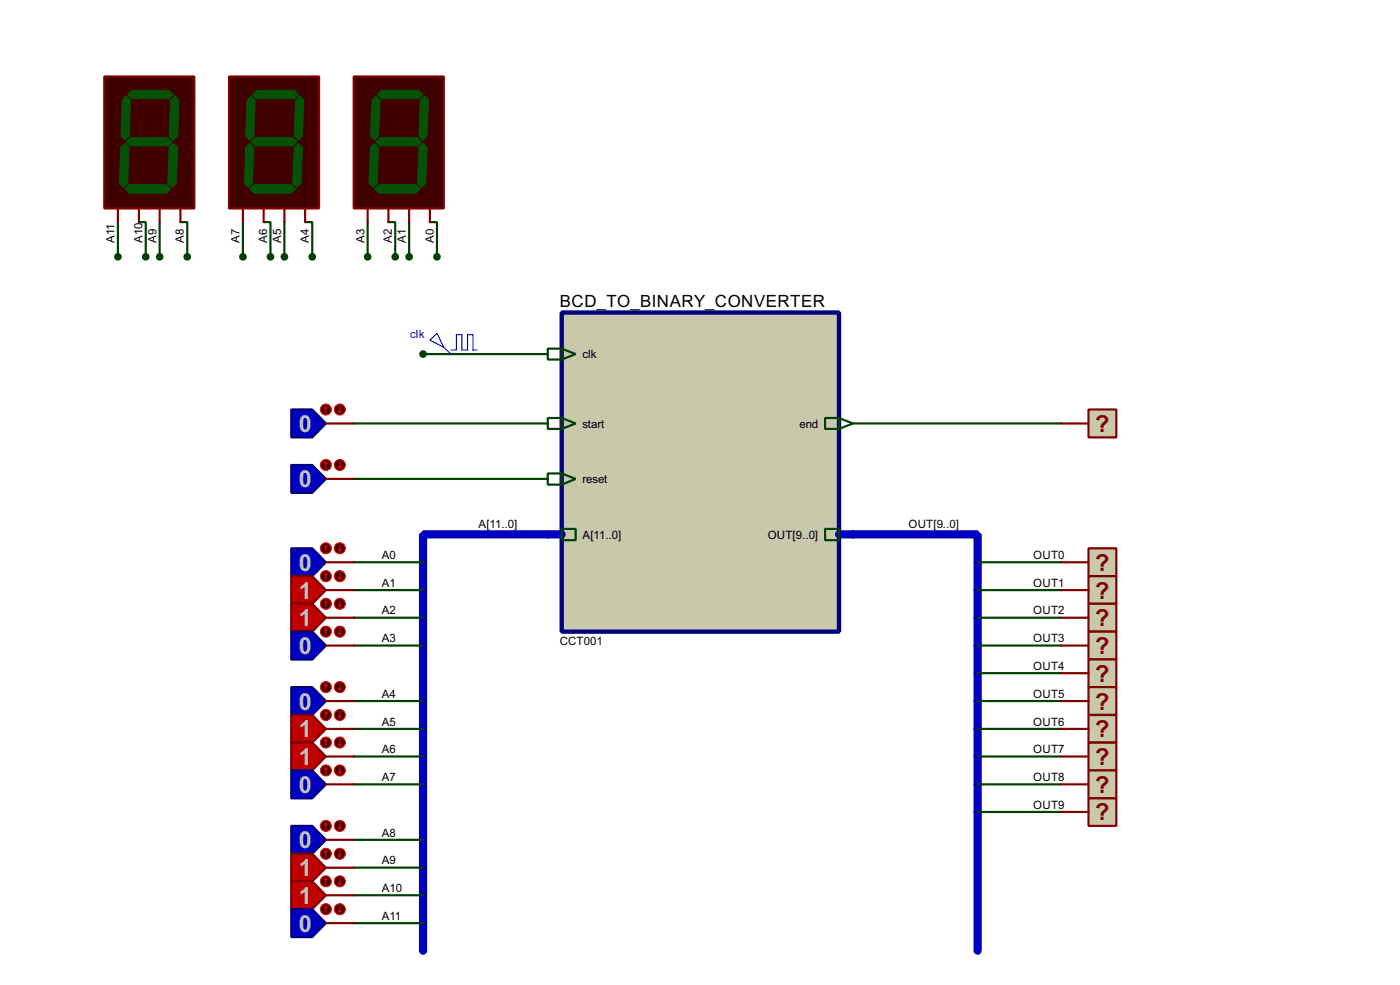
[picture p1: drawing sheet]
<svg xmlns="http://www.w3.org/2000/svg" width="256mm" height="180mm" viewBox="0 0 256 180" stroke-linecap="round" stroke-linejoin="round" font-family="sans-serif">
<path d="M100.4 97.8h-22.9v76.2M156.3 97.8h22.8v76.2" fill="none" stroke="#0000c0" stroke-width="1.5"/>
<g fill="none" stroke="#004000" stroke-width=".4">
<path d="M21.6 40.7v6.3M25.5 40.7h1.2v6.3M29.3 40.7v6.3M33.1 40.7h1.2v6.3M44.5 40.7v6.3M48.3 40.7h1.3v6.3M52.1 40.7v6.3M55.9 40.7h1.3v6.3M67.4 40.7v6.3M71.2 40.7h1.2v6.3M75 40.7v6.3M78.8 40.7h1.3v6.3"/>
<path d="M64.8 77.5h35.6M77.5 64.8h22.9M156.3 77.5h38.1M64.8 87.7h35.6M64.8 102.9h12.7M64.8 108h12.7M64.8 113.1h12.7M64.8 118.2h12.7M179.1 102.9h15.3M179.1 108h15.3M179.1 113.1h15.3M179.1 118.2h15.3"/>
<path d="M64.8 128.3h12.7M64.8 133.4h12.7M64.8 138.5h12.7M179.1 128.3h15.3M179.1 133.4h15.3M179.1 138.5h15.3M179.1 123.2h15.3M64.8 143.6h12.7M64.8 153.7h12.7M64.8 158.8h12.7M179.1 143.6h15.3M179.1 148.6h15.3"/>
<path d="M64.8 163.9h12.7M64.8 169h12.7"/>
</g>
<path d="M102.9 57.2h50.8v58.4h-50.8z" fill="#c8c8aa" stroke="#000080" stroke-width=".8"/>
<path d="M100.4 97.8h2.5M153.7 97.8h2.6" fill="none" stroke="#0000c0" stroke-width="1.5"/>
<path d="M100.4 76.5h2.5l2.6 1-2.6 1h-2.5zM102.9 76.5v2M151.2 76.5h2.5l2.6 1-2.6 1h-2.5zM153.7 76.5v2M102.9 96.8h2.6v2.1h-2.6zM151.2 96.8h2.5v2.1h-2.5z" fill="none" stroke="#004000" stroke-width=".4"/>
<path d="M53.4 75h3.8l2.5 2.5-2.5 2.6h-3.8z" fill-rule="evenodd" fill="#0000c0" stroke="#000080" stroke-width=".4"/>
<path d="M59.7 77.5h5.1" fill="none" stroke="#800000" stroke-width=".4"/>
<circle cx="59.7" cy="75" r="1" fill="#400000" stroke="#f00" stroke-width=".2"/>
<path d="M59.7 74.5l-.2 .2M59.7 74.5l.3 .2M59.7 74.5v1" fill="none" stroke="#f00" stroke-width=".2"/>
<circle cx="62.2" cy="75" r="1" fill="#400000" stroke="#f00" stroke-width=".2"/>
<path d="M62 75.2l.3 .3M62.3 74.5v1M62.5 75.2l-.2 .3" fill="none" stroke="#f00" stroke-width=".2"/>
<path d="M53.4 100.4h3.8l2.5 2.5-2.5 2.6h-3.8z" fill-rule="evenodd" fill="#0000c0" stroke="#000080" stroke-width=".4"/>
<path d="M59.7 102.9h5.1" fill="none" stroke="#800000" stroke-width=".4"/>
<circle cx="59.7" cy="100.4" r="1" fill="#400000" stroke="#f00" stroke-width=".2"/>
<path d="M59.7 99.9l-.2 .2M59.7 99.9l.3 .2M59.7 99.9v1" fill="none" stroke="#f00" stroke-width=".2"/>
<circle cx="62.2" cy="100.4" r="1" fill="#400000" stroke="#f00" stroke-width=".2"/>
<path d="M62.3 99.9v1M62 100.6l.3 .3M62.5 100.6l-.2 .3" fill="none" stroke="#f00" stroke-width=".2"/>
<path d="M53.4 105.5h3.8l2.5 2.5-2.5 2.5h-3.8z" fill-rule="evenodd" fill="#c00000" stroke="#800000" stroke-width=".4"/>
<path d="M59.7 108h5.1" fill="none" stroke="#800000" stroke-width=".4"/>
<circle cx="59.7" cy="105.5" r="1" fill="#400000" stroke="#f00" stroke-width=".2"/>
<path d="M59.7 105l-.2 .2M59.7 105l.3 .2M59.7 105v1" fill="none" stroke="#f00" stroke-width=".2"/>
<circle cx="62.2" cy="105.5" r="1" fill="#400000" stroke="#f00" stroke-width=".2"/>
<path d="M62 105.7l.3 .3M62.3 105v1M62.5 105.7l-.2 .3" fill="none" stroke="#f00" stroke-width=".2"/>
<path d="M53.4 110.5h3.8l2.5 2.6-2.5 2.5h-3.8z" fill-rule="evenodd" fill="#c00000" stroke="#800000" stroke-width=".4"/>
<path d="M59.7 113.1h5.1" fill="none" stroke="#800000" stroke-width=".4"/>
<circle cx="59.7" cy="110.5" r="1" fill="#400000" stroke="#f00" stroke-width=".2"/>
<path d="M59.7 110l-.2 .3M59.7 110l.3 .3M59.7 110v1.1" fill="none" stroke="#f00" stroke-width=".2"/>
<circle cx="62.2" cy="110.5" r="1" fill="#400000" stroke="#f00" stroke-width=".2"/>
<path d="M62 110.8l.3 .3M62.3 110v1.1M62.5 110.8l-.2 .3" fill="none" stroke="#f00" stroke-width=".2"/>
<path d="M53.4 115.6h3.8l2.5 2.6-2.5 2.5h-3.8z" fill-rule="evenodd" fill="#0000c0" stroke="#000080" stroke-width=".4"/>
<path d="M59.7 118.2h5.1" fill="none" stroke="#800000" stroke-width=".4"/>
<circle cx="59.7" cy="115.6" r="1" fill="#400000" stroke="#f00" stroke-width=".2"/>
<path d="M59.7 115.1l-.2 .3M59.7 115.1l.3 .3M59.7 115.1v1" fill="none" stroke="#f00" stroke-width=".2"/>
<circle cx="62.2" cy="115.6" r="1" fill="#400000" stroke="#f00" stroke-width=".2"/>
<path d="M62 115.9l.3 .2M62.3 115.1v1M62.5 115.9l-.2 .2" fill="none" stroke="#f00" stroke-width=".2"/>
<path d="M53.4 125.8h3.8l2.5 2.5-2.5 2.6h-3.8z" fill-rule="evenodd" fill="#0000c0" stroke="#000080" stroke-width=".4"/>
<path d="M59.7 128.3h5.1" fill="none" stroke="#800000" stroke-width=".4"/>
<circle cx="59.7" cy="125.8" r="1" fill="#400000" stroke="#f00" stroke-width=".2"/>
<path d="M59.7 125.3l-.2 .2M59.7 125.3l.3 .2M59.7 125.3v1" fill="none" stroke="#f00" stroke-width=".2"/>
<circle cx="62.2" cy="125.8" r="1" fill="#400000" stroke="#f00" stroke-width=".2"/>
<path d="M62 126l.3 .3M62.3 125.3v1M62.5 126l-.2 .3" fill="none" stroke="#f00" stroke-width=".2"/>
<path d="M53.4 130.9h3.8l2.5 2.5-2.5 2.5h-3.8z" fill-rule="evenodd" fill="#c00000" stroke="#800000" stroke-width=".4"/>
<path d="M59.7 133.4h5.1" fill="none" stroke="#800000" stroke-width=".4"/>
<circle cx="59.7" cy="130.9" r="1" fill="#400000" stroke="#f00" stroke-width=".2"/>
<path d="M59.7 130.4l-.2 .2M59.7 130.4l.3 .2M59.7 130.4v1" fill="none" stroke="#f00" stroke-width=".2"/>
<circle cx="62.2" cy="130.9" r="1" fill="#400000" stroke="#f00" stroke-width=".2"/>
<path d="M62 131.1l.3 .3M62.3 130.4v1M62.5 131.1l-.2 .3" fill="none" stroke="#f00" stroke-width=".2"/>
<path d="M53.4 135.9h3.8l2.5 2.6-2.5 2.5h-3.8z" fill-rule="evenodd" fill="#c00000" stroke="#800000" stroke-width=".4"/>
<path d="M59.7 138.5h5.1" fill="none" stroke="#800000" stroke-width=".4"/>
<circle cx="59.7" cy="135.9" r="1" fill="#400000" stroke="#f00" stroke-width=".2"/>
<path d="M59.7 135.4l-.2 .3M59.7 135.4l.3 .3M59.7 135.4v1.1" fill="none" stroke="#f00" stroke-width=".2"/>
<circle cx="62.2" cy="135.9" r="1" fill="#400000" stroke="#f00" stroke-width=".2"/>
<path d="M62 136.2l.3 .3M62.3 135.4v1.1M62.5 136.2l-.2 .3" fill="none" stroke="#f00" stroke-width=".2"/>
<path d="M53.4 141h3.8l2.5 2.6-2.5 2.5h-3.8z" fill-rule="evenodd" fill="#0000c0" stroke="#000080" stroke-width=".4"/>
<path d="M59.7 143.6h5.1" fill="none" stroke="#800000" stroke-width=".4"/>
<circle cx="59.7" cy="141" r="1" fill="#400000" stroke="#f00" stroke-width=".2"/>
<path d="M59.7 140.5l-.2 .3M59.7 140.5l.3 .3M59.7 140.5v1" fill="none" stroke="#f00" stroke-width=".2"/>
<circle cx="62.2" cy="141" r="1" fill="#400000" stroke="#f00" stroke-width=".2"/>
<path d="M62 141.3l.3 .2M62.3 140.5v1M62.5 141.3l-.2 .2" fill="none" stroke="#f00" stroke-width=".2"/>
<path d="M53.4 151.2h3.8l2.5 2.5-2.5 2.6h-3.8z" fill-rule="evenodd" fill="#0000c0" stroke="#000080" stroke-width=".4"/>
<path d="M59.7 153.7h5.1" fill="none" stroke="#800000" stroke-width=".4"/>
<circle cx="59.7" cy="151.2" r="1" fill="#400000" stroke="#f00" stroke-width=".2"/>
<path d="M59.7 150.7l-.2 .2M59.7 150.7l.3 .2M59.7 150.7v1" fill="none" stroke="#f00" stroke-width=".2"/>
<circle cx="62.2" cy="151.2" r="1" fill="#400000" stroke="#f00" stroke-width=".2"/>
<path d="M62 151.4l.3 .3M62.3 150.7v1M62.5 151.4l-.2 .3" fill="none" stroke="#f00" stroke-width=".2"/>
<path d="M53.4 156.3h3.8l2.5 2.5-2.5 2.5h-3.8z" fill-rule="evenodd" fill="#c00000" stroke="#800000" stroke-width=".4"/>
<path d="M59.7 158.8h5.1" fill="none" stroke="#800000" stroke-width=".4"/>
<circle cx="59.7" cy="156.3" r="1" fill="#400000" stroke="#f00" stroke-width=".2"/>
<path d="M59.7 155.8l-.2 .2M59.7 155.8l.3 .2M59.7 155.8v1" fill="none" stroke="#f00" stroke-width=".2"/>
<circle cx="62.2" cy="156.3" r="1" fill="#400000" stroke="#f00" stroke-width=".2"/>
<path d="M62 156.5l.3 .3M62.3 155.8v1M62.5 156.5l-.2 .3" fill="none" stroke="#f00" stroke-width=".2"/>
<path d="M53.4 161.3h3.8l2.5 2.6-2.5 2.5h-3.8z" fill-rule="evenodd" fill="#c00000" stroke="#800000" stroke-width=".4"/>
<path d="M59.7 163.9h5.1" fill="none" stroke="#800000" stroke-width=".4"/>
<circle cx="59.7" cy="161.3" r="1" fill="#400000" stroke="#f00" stroke-width=".2"/>
<path d="M59.7 160.8l-.2 .3M59.7 160.8l.3 .3M59.7 160.8v1.1" fill="none" stroke="#f00" stroke-width=".2"/>
<circle cx="62.2" cy="161.3" r="1" fill="#400000" stroke="#f00" stroke-width=".2"/>
<path d="M62 161.6l.3 .3M62.3 160.8v1.1M62.5 161.6l-.2 .3" fill="none" stroke="#f00" stroke-width=".2"/>
<path d="M53.4 166.4h3.8l2.5 2.6-2.5 2.5h-3.8z" fill-rule="evenodd" fill="#0000c0" stroke="#000080" stroke-width=".4"/>
<path d="M59.7 169h5.1" fill="none" stroke="#800000" stroke-width=".4"/>
<circle cx="59.7" cy="166.4" r="1" fill="#400000" stroke="#f00" stroke-width=".2"/>
<path d="M59.7 165.9l-.2 .3M59.7 165.9l.3 .3M59.7 165.9v1" fill="none" stroke="#f00" stroke-width=".2"/>
<circle cx="62.2" cy="166.4" r="1" fill="#400000" stroke="#f00" stroke-width=".2"/>
<path d="M62 166.7l.3 .2M62.3 165.9v1M62.5 166.7l-.2 .2" fill="none" stroke="#f00" stroke-width=".2"/>
<path d="M199.4 75h5.1v5.1h-5.1z" fill-rule="evenodd" fill="#c8c8aa" stroke="#800000" stroke-width=".4"/>
<path d="M194.4 77.5h5" fill="none" stroke="#800000" stroke-width=".4"/>
<path d="M199.4 100.4h5.1v5.1h-5.1z" fill-rule="evenodd" fill="#c8c8aa" stroke="#800000" stroke-width=".4"/>
<path d="M194.4 102.9h5" fill="none" stroke="#800000" stroke-width=".4"/>
<path d="M199.4 105.5h5.1v5h-5.1z" fill-rule="evenodd" fill="#c8c8aa" stroke="#800000" stroke-width=".4"/>
<path d="M194.4 108h5" fill="none" stroke="#800000" stroke-width=".4"/>
<path d="M199.4 110.5h5.1v5.1h-5.1z" fill-rule="evenodd" fill="#c8c8aa" stroke="#800000" stroke-width=".4"/>
<path d="M194.4 113.1h5" fill="none" stroke="#800000" stroke-width=".4"/>
<path d="M199.4 115.6h5.1v5.1h-5.1z" fill-rule="evenodd" fill="#c8c8aa" stroke="#800000" stroke-width=".4"/>
<path d="M194.4 118.2h5" fill="none" stroke="#800000" stroke-width=".4"/>
<path d="M199.4 120.7h5.1v5.1h-5.1z" fill-rule="evenodd" fill="#c8c8aa" stroke="#800000" stroke-width=".4"/>
<path d="M194.4 123.2h5" fill="none" stroke="#800000" stroke-width=".4"/>
<path d="M199.4 125.8h5.1v5.1h-5.1z" fill-rule="evenodd" fill="#c8c8aa" stroke="#800000" stroke-width=".4"/>
<path d="M194.4 128.3h5" fill="none" stroke="#800000" stroke-width=".4"/>
<path d="M199.4 130.9h5.1v5h-5.1z" fill-rule="evenodd" fill="#c8c8aa" stroke="#800000" stroke-width=".4"/>
<path d="M194.4 133.4h5" fill="none" stroke="#800000" stroke-width=".4"/>
<path d="M199.4 135.9h5.1v5.1h-5.1z" fill-rule="evenodd" fill="#c8c8aa" stroke="#800000" stroke-width=".4"/>
<path d="M194.4 138.5h5" fill="none" stroke="#800000" stroke-width=".4"/>
<path d="M199.4 141h5.1v5.1h-5.1z" fill-rule="evenodd" fill="#c8c8aa" stroke="#800000" stroke-width=".4"/>
<path d="M194.4 143.6h5" fill="none" stroke="#800000" stroke-width=".4"/>
<path d="M199.4 146.1h5.1v5.1h-5.1z" fill-rule="evenodd" fill="#c8c8aa" stroke="#800000" stroke-width=".4"/>
<path d="M194.4 148.6h5" fill="none" stroke="#800000" stroke-width=".4"/>
<path d="M100.4 63.8h2.5l2.6 1-2.6 1h-2.5zM102.9 63.8v2" fill="none" stroke="#004000" stroke-width=".4"/>
<circle cx="77.5" cy="64.8" r=".5" fill="#004000" stroke="#004000" stroke-width=".4"/>
<path d="M53.4 85.1h3.8l2.5 2.6-2.5 2.5h-3.8z" fill-rule="evenodd" fill="#0000c0" stroke="#000080" stroke-width=".4"/>
<path d="M59.7 87.7h5.1" fill="none" stroke="#800000" stroke-width=".4"/>
<circle cx="59.7" cy="85.1" r="1" fill="#400000" stroke="#f00" stroke-width=".2"/>
<path d="M59.7 84.6l-.2 .3M59.7 84.6l.3 .3M59.7 84.6v1.1" fill="none" stroke="#f00" stroke-width=".2"/>
<circle cx="62.2" cy="85.1" r="1" fill="#400000" stroke="#f00" stroke-width=".2"/>
<path d="M62 85.4l.3 .3M62.3 84.6v1.1M62.5 85.4l-.2 .3" fill="none" stroke="#f00" stroke-width=".2"/>
<path d="M100.4 86.7h2.5l2.6 1-2.6 1h-2.5zM102.9 86.7v2" fill="none" stroke="#004000" stroke-width=".4"/>
<path d="M78.8 62.3l1.3-1.3 1.2 2.6zM81.3 63.6l1.3 1.2M82.6 64.1h1v-2.8h1v2.8h1.1v-2.8h1v2.8h.7" fill="none" stroke="#0000c0" stroke-width=".2"/>
<path d="M19.1 14h16.5v24.2h-16.5z" fill="#400000" stroke="#800000" stroke-width=".4"/>
<g fill="#035205" stroke="#035205" stroke-width=".18">
<path d="M23.4 17.3l.8-.7h6.8l.8 .7-.8 .8h-6.8z" fill-rule="evenodd"/>
<path d="M31.3 18.3l.8-.7 .7 .7-.2 6.6-.8 .8-.8-.8z" fill-rule="evenodd"/>
<path d="M23.2 26l.7-.8h6.9l.8 .8-.8 .7h-6.9z" fill-rule="evenodd"/>
<path d="M22.4 18.3l.8-.7 .7 .7-.2 6.6-.8 .8-.7-.8z" fill-rule="evenodd"/>
<path d="M31 27l.8-.8 .8 .8-.3 6.6-.7 .7-.8-.7z" fill-rule="evenodd"/>
<path d="M22.9 34.6l.8-.8h6.8l.8 .8-.8 .8h-6.8z" fill-rule="evenodd"/>
<path d="M22.9 26.2l.8 .8-.3 6.6-.7 .7-.8-.7 .3-6.6z" fill-rule="evenodd"/>
</g>
<path d="M21.6 38.2v2.5M25.5 38.2v2.5M29.3 38.2v2.5M33.1 38.2v2.5" fill="none" stroke="#800000" stroke-width=".4"/>
<path d="M42 14h16.5v24.2h-16.5z" fill="#400000" stroke="#800000" stroke-width=".4"/>
<g fill="#035205" stroke="#035205" stroke-width=".18">
<path d="M46.3 17.3l.7-.7h6.9l.8 .7-.8 .8h-6.9z" fill-rule="evenodd"/>
<path d="M54.2 18.3l.7-.7 .8 .7-.3 6.6-.7 .8-.8-.8z" fill-rule="evenodd"/>
<path d="M46 26l.8-.8h6.8l.8 .8-.8 .7h-6.8z" fill-rule="evenodd"/>
<path d="M45.3 18.3l.7-.7 .8 .7-.3 6.6-.7 .8-.8-.8z" fill-rule="evenodd"/>
<path d="M53.9 27l.8-.8 .7 .8-.2 6.6-.8 .7-.8-.7z" fill-rule="evenodd"/>
<path d="M45.8 34.6l.7-.8h6.9l.8 .8-.8 .8h-6.9z" fill-rule="evenodd"/>
<path d="M45 27l.8-.8 .7 .8-.2 6.6-.8 .7-.7-.7z" fill-rule="evenodd"/>
</g>
<path d="M44.5 38.2v2.5M48.3 38.2v2.5M52.1 38.2v2.5M55.9 38.2v2.5" fill="none" stroke="#800000" stroke-width=".4"/>
<path d="M64.8 14h16.5v24.2h-16.5z" fill="#400000" stroke="#800000" stroke-width=".4"/>
<g fill="#035205" stroke="#035205" stroke-width=".18">
<path d="M69.1 17.3l.8-.7h6.9l.7 .7-.7 .8h-6.9z" fill-rule="evenodd"/>
<path d="M77 18.3l.8-.7 .7 .7-.2 6.6-.8 .8-.7-.8z" fill-rule="evenodd"/>
<path d="M68.9 26l.8-.8h6.8l.8 .8-.8 .7h-6.8z" fill-rule="evenodd"/>
<path d="M68.1 18.3l.8-.7 .8 .7-.3 6.6-.8 .8-.7-.8z" fill-rule="evenodd"/>
<path d="M76.8 27l.7-.8 .8 .8-.3 6.6-.7 .7-.8-.7z" fill-rule="evenodd"/>
<path d="M69.4 33.8h6.9l.7 .8-.7 .8h-6.9l-.8-.8z" fill-rule="evenodd"/>
<path d="M68.6 26.2l.8 .8-.3 6.6-.7 .7-.8-.7 .3-6.6z" fill-rule="evenodd"/>
</g>
<path d="M67.4 38.2v2.5M71.2 38.2v2.5M75 38.2v2.5M78.8 38.2v2.5" fill="none" stroke="#800000" stroke-width=".4"/>
<g fill="#004000" stroke="#004000" stroke-width=".4">
<circle cx="80" cy="47" r=".5"/>
<circle cx="74.9" cy="47" r=".5"/>
<circle cx="72.4" cy="47" r=".5"/>
<circle cx="67.3" cy="47" r=".5"/>
<circle cx="57.2" cy="47" r=".5"/>
<circle cx="52.1" cy="47" r=".5"/>
<circle cx="49.5" cy="47" r=".5"/>
<circle cx="44.5" cy="47" r=".5"/>
<circle cx="34.3" cy="47" r=".5"/>
<circle cx="21.6" cy="47" r=".5"/>
<circle cx="26.7" cy="47" r=".5"/>
<circle cx="29.2" cy="47" r=".5"/>
</g>
<g font-size="4.8" fill="#c0c0c0">
<text x="54.8" y="79">0</text>
<text x="54.8" y="89.2">0</text>
<text x="54.8" y="104.5">0</text>
<text x="54.8" y="109.6">1</text>
<text x="54.8" y="114.6">1</text>
<text x="54.8" y="119.7">0</text>
<text x="54.8" y="129.9">0</text>
<text x="54.8" y="135">1</text>
<text x="54.8" y="140">1</text>
<text x="54.8" y="145.1">0</text>
<text x="54.8" y="155.3">0</text>
<text x="54.8" y="160.4">1</text>
<text x="54.8" y="165.4">1</text>
<text x="54.8" y="170.5">0</text>
</g>
<g font-size="4.8" fill="#800000">
<text x="200.7" y="79">?</text>
<text x="200.7" y="104.5">?</text>
<text x="200.7" y="109.6">?</text>
<text x="200.7" y="114.6">?</text>
<text x="200.7" y="119.7">?</text>
<text x="200.7" y="124.8">?</text>
<text x="200.7" y="129.9">?</text>
<text x="200.7" y="135">?</text>
<text x="200.7" y="140">?</text>
<text x="200.7" y="145.1">?</text>
<text x="200.7" y="150.2">?</text>
</g>
<text font-size="3.5" x="102.6" y="56.1">BCD_TO_BINARY_CONVERTER</text>
<g font-size="2.4">
<text x="21" y="44.5" transform="rotate(-90 21 44.5)">A11</text>
<text x="26.1" y="44.5" transform="rotate(-90 26.1 44.5)">A10</text>
<text x="28.7" y="44.5" transform="rotate(-90 28.7 44.5)">A9</text>
<text x="33.7" y="44.5" transform="rotate(-90 33.7 44.5)">A8</text>
<text x="43.9" y="44.5" transform="rotate(-90 43.9 44.5)">A7</text>
<text x="49" y="44.5" transform="rotate(-90 49 44.5)">A6</text>
<text x="51.5" y="44.5" transform="rotate(-90 51.5 44.5)">A5</text>
<text x="56.6" y="44.5" transform="rotate(-90 56.6 44.5)">A4</text>
<text x="66.8" y="44.5" transform="rotate(-90 66.8 44.5)">A3</text>
<text x="71.8" y="44.5" transform="rotate(-90 71.8 44.5)">A2</text>
<text x="74.4" y="44.5" transform="rotate(-90 74.4 44.5)">A1</text>
<text x="79.5" y="44.5" transform="rotate(-90 79.5 44.5)">A0</text>
<text x="106.7" y="65.6">clk</text>
<text x="106.7" y="78.3">start</text>
<text x="146.5" y="78.3">end</text>
<text x="106.7" y="88.5">reset</text>
<text x="87.7" y="96.7">A[11..0]</text>
<text x="106.7" y="98.6">A[11..0]</text>
<text x="140.6" y="98.6">OUT[9..0]</text>
<text x="166.4" y="96.7">OUT[9..0]</text>
<text x="69.9" y="102.3">A0</text>
<text x="69.9" y="107.4">A1</text>
<text x="189.3" y="102.3">OUT0</text>
<text x="189.3" y="107.4">OUT1</text>
<text x="69.9" y="112.5">A2</text>
<text x="189.3" y="112.5">OUT2</text>
<text x="69.9" y="117.6">A3</text>
<text x="102.5" y="118">CCT001</text>
<text x="189.3" y="117.6">OUT3</text>
<text x="189.3" y="122.6">OUT4</text>
<text x="69.9" y="127.7">A4</text>
<text x="189.3" y="127.7">OUT5</text>
<text x="69.9" y="132.8">A5</text>
<text x="69.9" y="137.9">A6</text>
<text x="189.3" y="132.8">OUT6</text>
<text x="189.3" y="137.9">OUT7</text>
<text x="69.9" y="143">A7</text>
<text x="189.3" y="143">OUT8</text>
<text x="189.3" y="148">OUT9</text>
<text x="69.9" y="153.1">A8</text>
<text x="69.9" y="158.2">A9</text>
<text x="69.9" y="163.3">A10</text>
<text x="69.9" y="168.4">A11</text>
</g>
<text font-size="2.4" fill="#0000c0" x="75.2" y="61.8">clk</text>
</svg>
